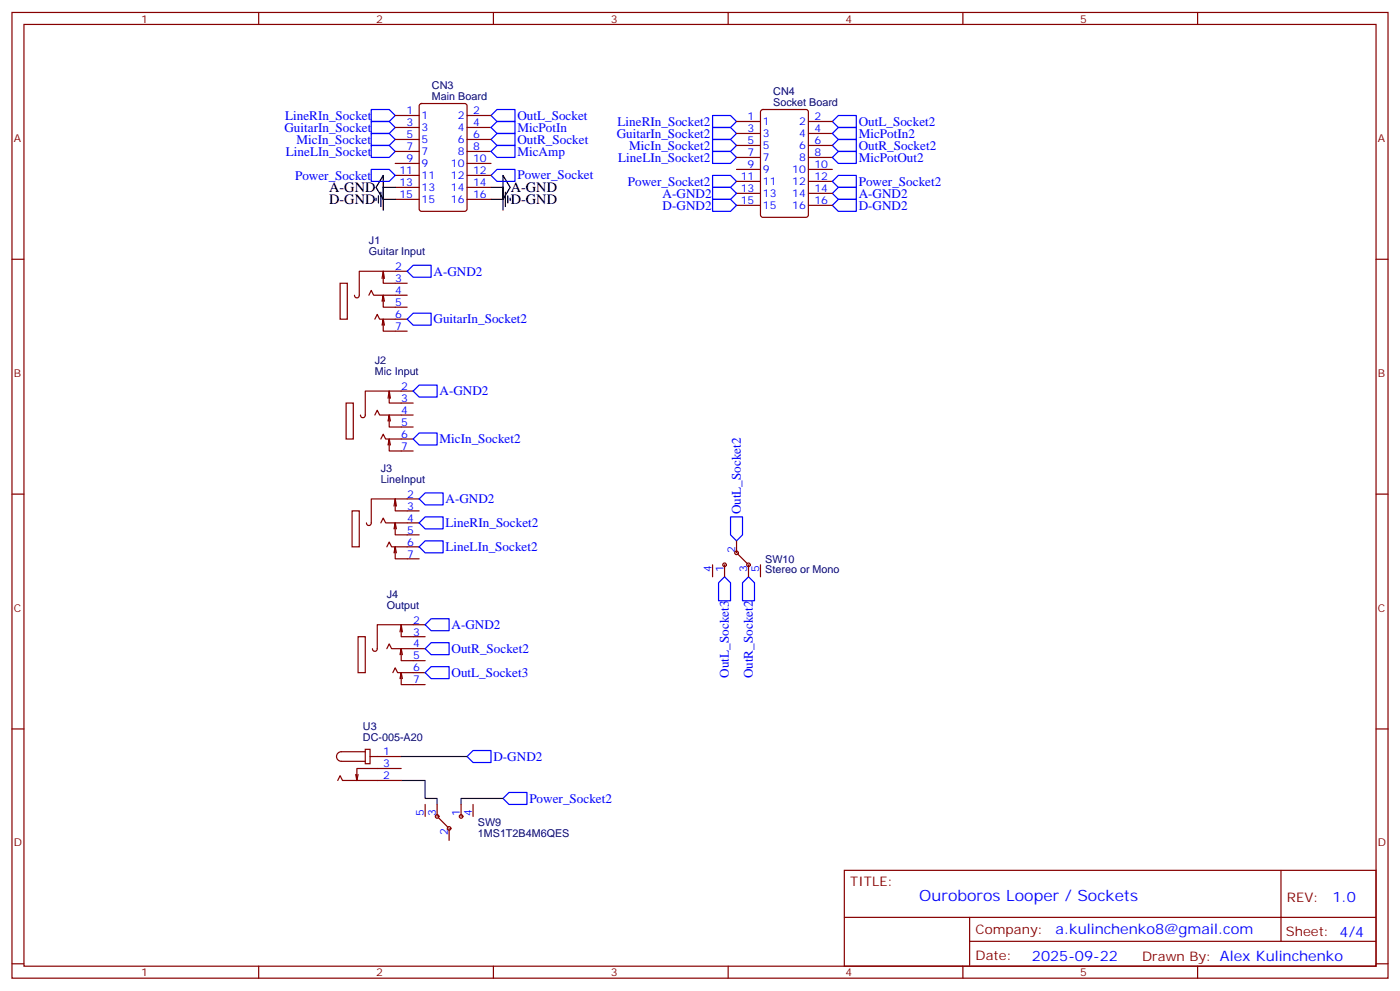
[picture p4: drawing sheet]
<svg xmlns="http://www.w3.org/2000/svg" width="412mm" height="292mm" viewBox="0 0 412 292" stroke-linecap="round" stroke-linejoin="round" font-family="sans-serif">
<g fill="none" stroke="#870000" stroke-width=".35">
<path d="M3.5 3.7h405.4v284.3h-405.4zM7.1 7.2h398.2v277.3h-398.2zM76.2 3.7v3.5M145.3 3.7v3.5M214.5 3.7v3.5M283.6 3.7v3.5M352.8 3.7v3.5M116.4 34h7.1M116.4 37.5h7.1M123.7 30.7l.5-.2h12.7l.6 .4 .1 30.6-.5 .7h-12.9l-.7-.4v-30.6zM137.6 34h7M137.6 37.5h7"/>
<path d="M217 35.8h7M217 39.3h7M224.2 32.5l.5-.3h12.7l.7 .5v30.6l-.4 .6-13 .1-.6-.5-.1-30.6zM238.1 35.8h7.1M238.1 39.3h7.1M116.4 41.1h7.1M116.4 44.6h7.1M116.4 48.1h7.1M116.4 51.6h7.1M116.4 55.2h7.1M116.4 58.7h7.1M137.6 41.1h7"/>
<path d="M137.6 44.6h7M137.6 48.1h7M137.6 51.6h7M137.6 55.2h7M137.6 58.7h7M217 42.8h7M217 46.4h7M217 49.9h7M217 53.4h7M217 56.9h7M238.1 42.8h7.1M238.1 46.4h7.1"/>
<path d="M238.1 49.9h7.1M238.1 53.4h7.1M238.1 56.9h7.1M3.5 76.3h3.6M112.9 79.9l-.4 2.1M119.9 79.9h-14.1l-.1 7.5a.69 .69 0 0 1-1.2 0l-.1-.5M217 60.5h7M238.1 60.5h7.1M405.3 76.3h3.6M100.2 83.4h2.1v10.6h-2.1zM108.7 86.9l.7-1.4 .7 1.4h9.8M110.4 94l.7-1.4 .7 1.4h8.1"/>
<path d="M112.5 88.7l.4-1.8v3.6h7M112.5 95.7l.4-1.7v3.5h7M112.9 86.9l.3 1.8M112.9 94l.3 1.7M113.2 82l-.3-2.1v3.5h7M102 118.7h2.1v10.6h-2.1zM114.7 115.1l-.4 2.2M115 117.3l-.3-2.2v3.6h7M121.7 115.1h-14.1l-.1 7.5a.69 .69 0 0 1-1.2 0l-.1-.4M110.4 122.2l.7-1.4 .7 1.4h9.9M112.2 129.3l.7-1.5 .7 1.5h8.1M114.3 124l.4-1.8v3.5h7"/>
<path d="M114.3 131l.4-1.7v3.5h7M114.7 122.2l.3 1.8M114.7 129.3l.3 1.7M3.5 145.5h3.6M103.7 150.4h2.1v10.6h-2.1zM112.2 154l.7-1.5 .7 1.5h9.9M116.1 155.7l.3-1.7v3.5h7.1M116.4 146.9l-.3 2.1M116.4 154l.4 1.7M116.8 149l-.4-2.1v3.5h7.1M123.5 146.9h-14.1l-.1 7.5a.69 .69 0 0 1-1.2 0l-.2-.4M217 159.2v3.6"/>
<path d="M405.3 145.5h3.6M113.9 161l.8-1.4 .7 1.4h8.1M116.1 162.8l.3-1.8v3.5h7.1M116.4 161l.4 1.8M209.9 166.3v3.5M213.4 166.3v3.5M217.3 163.1l2.8 2.8M220.5 166.3v3.5M224 166.3v3.5M105.5 187.5h2.1v10.5h-2.1zM113.9 191l.8-1.4 .7 1.4h9.8M115.7 198l.7-1.4 .7 1.4h8.1"/>
<path d="M117.8 192.8l.4-1.8v3.5h7M117.8 199.8l.4-1.8v3.6h7M118.2 183.9l-.4 2.2M118.2 191l.3 1.8M118.2 198l.3 1.8M118.5 186.1l-.3-2.2v3.6h7M125.2 183.9h-14.1l-.1 7.5a.69 .69 0 0 1-1.2 0l-.1-.4M3.5 214.6h3.6M405.3 214.6h3.6M99.5 229.8l.7-1.4 .7 1.4h17.3M105.5 228l-.4 1.8M107.6 220.6h1.4v4.3h-1.4z"/>
<path d="M107.6 221.3h-7.1a1.41 1.41 0 0 0-1.4 1.4 1.41 1.41 0 0 0 1.4 1.5h7.1M109 222.7h9.2M118.2 226.3h-13.1v3.5l-.3-1.8M125.2 236.9v3.5M128.8 236.9v3.5M135.8 236.9v3.5M139.3 236.9v3.5M129.1 240.7l2.8 2.9M132.3 243.9v3.5M248.7 256.3h156.6v28.2h-156.6zM377.3 256.3v20.9M248.7 270.1h156.5"/>
<path d="M285.6 277.2h119.6M285.6 270.1v14.1M3.5 283.8h3.6M76.2 284.5v3.5M145.3 284.5v3.5M214.5 284.5v3.5M283.6 284.5v3.5M352.8 284.5v3.5M405.3 283.8h3.6"/>
<circle cx="213.4" cy="166.3" r=".53"/>
<circle cx="217" cy="162.8" r=".53"/>
<circle cx="220.5" cy="166.3" r=".53"/>
<circle cx="128.8" cy="240.4" r=".53"/>
<circle cx="132.3" cy="243.9" r=".53"/>
<circle cx="135.8" cy="240.4" r=".53"/>
</g>
<g fill="none" stroke="#000" stroke-width=".35">
<path d="M110.8 58.3v.8M111.5 57.6v2.2M112.2 56.6v4.2M112.9 51.6v7.1l-2.1-3.5zM112.9 58.7h3.5M112.9 55.2h3.5M112.9 55.5v6.4M144.6 58.7h3.6M144.6 55.2h3.6M148.2 51.6l2.1 3.6-2.1 3.5zM148.2 55.5v6.4M148.9 56.6v4.2"/>
<path d="M149.6 57.6v2.2M150.3 58.3v.8"/>
</g>
<g fill="none" stroke="#00f" stroke-width=".35">
<path d="M109.4 32.2h5.3l1.7 1.8-1.7 1.8h-5.3zM109.4 35.8h5.3l1.7 1.7-1.7 1.8h-5.3zM109.4 39.3h5.3l1.7 1.8-1.7 1.7h-5.3zM146.4 32.2h5.3v3.6h-5.3l-1.8-1.8zM146.4 35.8h5.3v3.5h-5.3l-1.8-1.8zM209.9 37.5h5.3l1.8 1.8-1.8 1.8h-5.3zM209.9 34h5.3l1.8 1.8-1.8 1.7h-5.3zM245.2 35.8l1.7-1.8h5.3v3.5h-5.3zM245.2 39.3l1.7-1.8h5.3v3.6h-5.3zM109.4 42.8h5.3l1.7 1.8-1.7 1.8h-5.3zM109.4 49.9h5.3l1.7 1.7-1.7 1.8h-5.3zM144.6 41.1l1.8-1.8h5.3v3.5h-5.3z"/>
<path d="M144.6 44.6l1.8-1.8h5.3v3.6h-5.3zM146.4 49.9h5.3v3.5h-5.3l-1.8-1.8zM209.9 41.1h5.3l1.8 1.7-1.8 1.8h-5.3zM209.9 44.6h5.3l1.8 1.8-1.8 1.7h-5.3zM209.9 51.6h5.3l1.8 1.8-1.8 1.8h-5.3zM209.9 58.7h5.3l1.8 1.8-1.8 1.7h-5.3zM209.9 55.2h5.3l1.8 1.7-1.8 1.8h-5.3zM245.2 42.8l1.7-1.7h5.3v3.5h-5.3zM245.2 56.9l1.7-1.7h5.3v3.5h-5.3zM245.2 53.4l1.7-1.8h5.3v3.6h-5.3zM245.2 46.4l1.7-1.8h5.3v3.5h-5.3zM119.9 79.9l1.8-1.8h5.3v3.5h-5.3z"/>
<path d="M245.2 60.5l1.7-1.8h5.3v3.5h-5.3zM119.9 94l1.8-1.8h5.3v3.5h-5.3zM121.7 115.1l1.8-1.7h5.3v3.5h-5.3zM121.7 129.3l1.8-1.8h5.3v3.5h-5.3zM123.5 154l1.7-1.8h5.3v3.5h-5.3zM123.5 146.9l1.7-1.8h5.3v3.6h-5.3zM215.2 152.2h3.5v5.3l-1.7 1.7-1.8-1.7zM123.5 161l1.7-1.8h5.3v3.6h-5.3zM213.4 169.8l1.8 1.8v5.3h-3.5v-5.3zM220.5 169.8l1.7 1.8v5.3h-3.5v-5.3zM125.2 183.9l1.8-1.7h5.3v3.5h-5.3zM125.2 198l1.8-1.7h5.3v3.5h-5.3z"/>
<path d="M125.2 191l1.8-1.8h5.3v3.6h-5.3zM137.6 222.7l1.7-1.7h5.3v3.5h-5.3zM148.2 235.1l1.7-1.8h5.3v3.6h-5.3z"/>
</g>
<path d="M118.2 229.8h7v5.3h3.6v1.8M118.2 222.7h19.4M148.2 235.1h-12.4v1.8" fill="none" stroke="#008700" stroke-width=".35"/>
<text font-size="4.6" fill="#00f" x="270.8" y="265.3">Ouroboros Looper / Sockets</text>
<g font-size="4.2">
<text x="97" y="56.6">A-GND</text>
<text x="150.5" y="56.6">A-GND</text>
<text x="97" y="60.1">D-GND</text>
<text x="150.5" y="60.2">D-GND</text>
</g>
<g font-size="4.2" fill="#00f">
<text x="392.5" y="265.5">1.0</text>
<text x="310.9" y="275.1">a.kulinchenko8@gmail.com</text>
<text x="304" y="282.9">2025-09-22</text>
</g>
<g font-size="3.9" fill="#00f">
<text x="84" y="35.3">LineRIn_Socket</text>
<text x="152.4" y="35.3">OutL_Socket</text>
<text x="83.8" y="39">GuitarIn_Socket</text>
<text x="152.4" y="38.8">MicPotIn</text>
<text x="181.7" y="40.6">GuitarIn_Socket2</text>
<text x="181.9" y="37">LineRIn_Socket2</text>
<text x="252.9" y="40.6">MicPotIn2</text>
<text x="252.9" y="37">OutL_Socket2</text>
<text x="84.2" y="45.9">LineLIn_Socket</text>
<text x="87.3" y="42.5">MicIn_Socket</text>
<text x="152.4" y="42.3">OutR_Socket</text>
<text x="152.4" y="45.8">MicAmp</text>
<text x="182.1" y="47.6">LineLIn_Socket2</text>
<text x="185.3" y="44.1">MicIn_Socket2</text>
<text x="252.9" y="44.1">OutR_Socket2</text>
<text x="252.9" y="47.6">MicPotOut2</text>
<text x="86.9" y="53.1">Power_Socket</text>
<text x="152.4" y="52.8">Power_Socket</text>
<text x="184.9" y="54.7">Power_Socket2</text>
<text x="195.2" y="58.3">A-GND2</text>
<text x="252.9" y="58.2">A-GND2</text>
<text x="252.9" y="54.7">Power_Socket2</text>
<text x="195.2" y="61.8">D-GND2</text>
<text x="252.9" y="61.7">D-GND2</text>
<text x="127.7" y="81.1">A-GND2</text>
<text x="127.7" y="95.2">GuitarIn_Socket2</text>
<text x="129.5" y="116.4">A-GND2</text>
<text x="129.5" y="130.5">MicIn_Socket2</text>
<text x="131.2" y="148.2">A-GND2</text>
<text x="131.2" y="155.2">LineRIn_Socket2</text>
<text x="218.3" y="151.5" transform="rotate(-90 218.3 151.5)">OutL_Socket2</text>
<text x="131.2" y="162.2">LineLIn_Socket2</text>
<text x="133" y="185.2">A-GND2</text>
<text x="133" y="192.3">OutR_Socket2</text>
<text x="133" y="199.3">OutL_Socket3</text>
<text x="214.7" y="199.5" transform="rotate(-90 214.7 199.5)">OutL_Socket3</text>
<text x="221.8" y="199.7" transform="rotate(-90 221.8 199.7)">OutR_Socket2</text>
<text x="145.3" y="224">D-GND2</text>
<text x="155.9" y="236.3">Power_Socket2</text>
</g>
<g font-size="3.9" fill="#800">
<text x="250.5" y="260.8">TITLE:</text>
<text x="379.1" y="265.5">REV:</text>
<text x="287.4" y="275">Company:</text>
<text x="378.7" y="275.7">Sheet: 4/4</text>
<text x="287.4" y="282.7">Date:</text>
<text x="336.4" y="282.8">Draw</text>
<text x="346.6" y="282.8">n By: Alex Kulinchenko</text>
</g>
<g font-size="3.2" fill="#800">
<text x="41.6" y="6.7">1</text>
<text x="110.8" y="6.7">2</text>
<text x="179.9" y="6.7">3</text>
<text x="249.1" y="6.7">4</text>
<text x="318.2" y="6.7">5</text>
<text x="4.1" y="41.8">A</text>
<text x="405.9" y="41.8">A</text>
<text x="4.1" y="110.9">B</text>
<text x="405.9" y="110.9">B</text>
<text x="4.1" y="180.1">C</text>
<text x="405.9" y="180.1">C</text>
<text x="4.1" y="249.2">D</text>
<text x="405.9" y="249.2">D</text>
<text x="41.6" y="287.5">1</text>
<text x="110.8" y="287.5">2</text>
<text x="179.9" y="287.5">3</text>
<text x="249.1" y="287.5">4</text>
<text x="318.2" y="287.5">5</text>
</g>
<g font-size="3.2" fill="#000080">
<text x="127.2" y="29.3">Main Board</text>
<text x="127.2" y="26.1">CN3</text>
<text x="227.8" y="27.9">CN4</text>
<text x="227.8" y="31.1">Socket Board</text>
<text x="108.7" y="72">J1</text>
<text x="108.7" y="75.2">Guitar Input</text>
<text x="110.4" y="107.2">J2</text>
<text x="110.4" y="110.5">Mic Input</text>
<text x="112.2" y="142.2">LineInput</text>
<text x="112.2" y="139">J3</text>
<text x="225.4" y="165.7">SW10</text>
<text x="225.4" y="168.8">Stereo or Mono</text>
<text x="114" y="179.2">Output</text>
<text x="114" y="176">J4</text>
<text x="106.9" y="215">U3</text>
<text x="106.9" y="218.1">DC-005-A20</text>
<text x="140.8" y="243.3">SW9</text>
<text x="140.8" y="246.5">1MS1T2B4M6QES</text>
</g>
<g font-size="3.2" fill="#00f">
<text x="119.7" y="33.7">1</text>
<text x="124.2" y="35.1">1</text>
<text x="134.9" y="35.1">2</text>
<text x="139.3" y="33.7">2</text>
<text x="220.2" y="35.4">1</text>
<text x="239.9" y="35.4">2</text>
<text x="119.7" y="37.2">3</text>
<text x="119.7" y="40.7">5</text>
<text x="124.2" y="38.6">3</text>
<text x="134.9" y="38.6">4</text>
<text x="139.3" y="37.2">4</text>
<text x="139.3" y="40.7">6</text>
<text x="220.2" y="38.9">3</text>
<text x="224.7" y="36.8">1</text>
<text x="224.7" y="40.4">3</text>
<text x="235.4" y="36.8">2</text>
<text x="235.4" y="40.4">4</text>
<text x="239.9" y="38.9">4</text>
<text x="119.7" y="44.2">7</text>
<text x="119.7" y="47.8">9</text>
<text x="124.2" y="42.1">5</text>
<text x="124.2" y="45.6">7</text>
<text x="134.9" y="42.1">6</text>
<text x="134.9" y="45.6">8</text>
<text x="139.3" y="44.2">8</text>
<text x="139.3" y="47.8">10</text>
<text x="220.2" y="42.5">5</text>
<text x="220.2" y="46">7</text>
<text x="224.7" y="43.9">5</text>
<text x="224.7" y="47.4">7</text>
<text x="235.4" y="43.9">6</text>
<text x="235.4" y="47.4">8</text>
<text x="239.9" y="42.5">6</text>
<text x="239.9" y="46">8</text>
<text x="117.7" y="51.3">11</text>
<text x="124.2" y="49.2">9</text>
<text x="124.2" y="52.7">11</text>
<text x="132.8" y="49.2">10</text>
<text x="132.8" y="52.7">12</text>
<text x="139.3" y="51.3">12</text>
<text x="218.2" y="53.1">11</text>
<text x="220.2" y="49.5">9</text>
<text x="224.7" y="50.9">9</text>
<text x="233.4" y="50.9">10</text>
<text x="239.9" y="49.5">10</text>
<text x="239.9" y="53.1">12</text>
<text x="117.7" y="54.8">13</text>
<text x="117.7" y="58.3">15</text>
<text x="124.2" y="56.2">13</text>
<text x="124.2" y="59.8">15</text>
<text x="132.8" y="56.2">14</text>
<text x="132.8" y="59.8">16</text>
<text x="139.3" y="54.8">14</text>
<text x="139.3" y="58.3">16</text>
<text x="218.2" y="56.6">13</text>
<text x="224.7" y="54.5">11</text>
<text x="224.7" y="58">13</text>
<text x="233.4" y="54.5">12</text>
<text x="233.4" y="58">14</text>
<text x="239.9" y="56.6">14</text>
<text x="218.2" y="60.1">15</text>
<text x="224.7" y="61.5">15</text>
<text x="233.4" y="61.5">16</text>
<text x="239.9" y="60.1">16</text>
<text x="116.4" y="79.5">2</text>
<text x="116.4" y="83">3</text>
<text x="116.4" y="86.6">4</text>
<text x="116.4" y="90.1">5</text>
<text x="116.4" y="93.6">6</text>
<text x="116.4" y="97.2">7</text>
<text x="118.2" y="114.8">2</text>
<text x="118.2" y="118.3">3</text>
<text x="118.2" y="121.8">4</text>
<text x="118.2" y="125.4">5</text>
<text x="118.2" y="128.9">6</text>
<text x="118.2" y="132.4">7</text>
<text x="119.9" y="146.5">2</text>
<text x="119.9" y="150.1">3</text>
<text x="119.9" y="153.6">4</text>
<text x="119.9" y="157.1">5</text>
<text x="119.9" y="160.7">6</text>
<text x="119.9" y="164.2">7</text>
<text x="216.6" y="162.8" transform="rotate(-90 216.6 162.8)">2</text>
<text x="209.5" y="168.3" transform="rotate(-90 209.5 168.3)">4</text>
<text x="213.1" y="168.3" transform="rotate(-90 213.1 168.3)">1</text>
<text x="220.1" y="168.3" transform="rotate(-90 220.1 168.3)">3</text>
<text x="223.7" y="168.3" transform="rotate(-90 223.7 168.3)">5</text>
<text x="121.7" y="183.6">2</text>
<text x="121.7" y="187.1">3</text>
<text x="121.7" y="190.6">4</text>
<text x="121.7" y="194.2">5</text>
<text x="121.7" y="197.7">6</text>
<text x="121.7" y="201.2">7</text>
<text x="112.9" y="222.4">1</text>
<text x="112.9" y="225.9">3</text>
<text x="112.9" y="229.4">2</text>
<text x="124.9" y="240.4" transform="rotate(-90 124.9 240.4)">5</text>
<text x="128.4" y="240.4" transform="rotate(-90 128.4 240.4)">3</text>
<text x="131.9" y="245.9" transform="rotate(-90 131.9 245.9)">2</text>
<text x="135.5" y="240.4" transform="rotate(-90 135.5 240.4)">1</text>
<text x="139" y="240.4" transform="rotate(-90 139 240.4)">4</text>
</g>
</svg>
